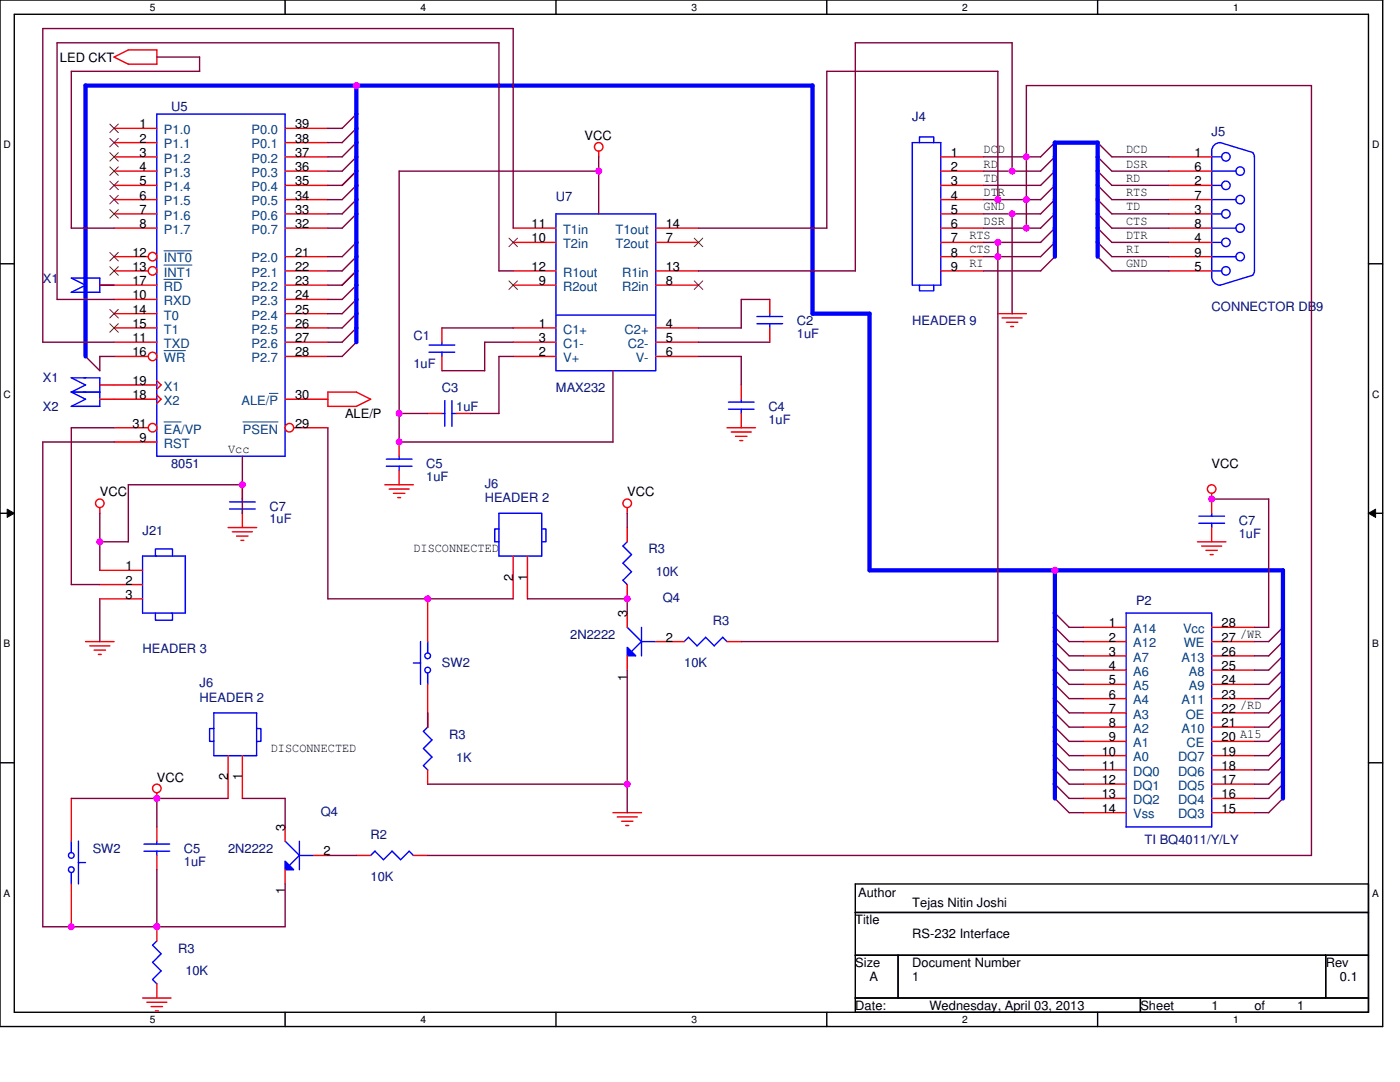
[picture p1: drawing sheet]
<svg xmlns="http://www.w3.org/2000/svg" width="279mm" height="216mm" viewBox="0 0 279 216" stroke-linecap="round" stroke-linejoin="round" font-family="sans-serif">
<path d="M0 0h276v204.8h-276zM2.9 2.9h270.2v199.1h-270.2z" fill="none" stroke="#000" stroke-width=".28"/>
<g fill="#fff">
<path d="M29.9 .3h1.1v2.3h-1.1z"/>
<path d="M29.9 202.3h1.1v2.2h-1.1z"/>
</g>
<path d="M56.9 0v2.9M56.9 202v2.8" fill="none" stroke="#000" stroke-width=".28"/>
<g fill="#fff">
<path d="M83.9 .3h1.2v2.3h-1.2z"/>
<path d="M83.9 202.3h1.2v2.2h-1.2z"/>
</g>
<path d="M111 0v2.9M111 202v2.8" fill="none" stroke="#000" stroke-width=".28"/>
<g fill="#fff">
<path d="M138 .3h1.1v2.3h-1.1z"/>
<path d="M138 202.3h1.1v2.2h-1.1z"/>
</g>
<path d="M165 0v2.9M165 202v2.8" fill="none" stroke="#000" stroke-width=".28"/>
<g fill="#fff">
<path d="M192 .3h1.2v2.3h-1.2z"/>
<path d="M192 202.3h1.2v2.2h-1.2z"/>
</g>
<path d="M219.1 0v2.9M219.1 202v2.8" fill="none" stroke="#000" stroke-width=".28"/>
<g fill="#fff">
<path d="M246.1 .3h1.1v2.3h-1.1z"/>
<path d="M246.1 202.3h1.1v2.2h-1.1z"/>
<path d="M.7 27.7h1.5v2.3h-1.5z"/>
<path d="M273.8 27.7h1.5v2.3h-1.5z"/>
<path d="M.7 77.5h1.5v2.3h-1.5z"/>
<path d="M273.8 77.5h1.5v2.3h-1.5z"/>
</g>
<path d="M0 52.6h2.9M273.1 52.6h2.9" fill="none" stroke="#000" stroke-width=".28"/>
<g fill="#fff">
<path d="M.7 127.3h1.4v2.3h-1.4z"/>
<path d="M273.8 127.3h1.4v2.3h-1.4z"/>
</g>
<path d="M0 102.4h2.9M273.1 102.4h2.9" fill="none" stroke="#000" stroke-width=".28"/>
<path d="M1.4 101.6l1.5 .8-1.5 .8zM273.1 102.4l1.4-.8v1.6z" fill="#000"/>
<path d="M1.4 101.6l1.5 .8-1.5 .8zM273.1 102.4l1.4-.8v1.6z" fill="none" stroke="#000" stroke-width=".2"/>
<g fill="#fff">
<path d="M.7 177.1h1.4v2.3h-1.4z"/>
<path d="M273.8 177.1h1.4v2.3h-1.4z"/>
</g>
<path d="M0 152.2h2.9M273.1 152.2h2.9M170.7 176.4h102.4v25.6h-102.4zM170.7 182.1h102.4M170.7 190.6h102.4M170.7 199.1h102.4M179.2 190.6v8.5M227.6 199.1v2.9M264.6 190.6v8.5" fill="none" stroke="#000" stroke-width=".28"/>
<g fill="none" stroke="#f00" stroke-width=".28">
<path d="M119.5 30.2v1.1M199.1 62.6h5.7M200 63.4h4M200.8 64.3h2.3M201.7 65.2h.6M76.8 96.7h5.7M77.7 97.6h4M78.5 98.4h2.3M79.4 99.3h.6M145.1 85.4h5.7M145.9 86.2h4M146.8 87.1h2.3"/>
<path d="M147.7 87.9h.5M241.8 98.4v4M19.9 101.3v1.1M45.5 105.3h5.7M46.4 106.1h4M47.2 107h2.3M48.1 107.8h.6M102.4 111v8.5M105.3 111v8.5M125.2 101.3v1.1M125.2 105.3v2.8M125.2 116.6v2.9"/>
<path d="M239 108.1h5.7M239.8 109h4M240.7 109.8h2.3M241.5 110.7h.6M241.8 105.3v2.8M17.1 128h5.7M17.9 128.9h4M18.8 129.7h2.3M19.6 130.6h.6M31.3 158.2v1.1M45.5 150.8v8.5M48.4 150.8v8.5"/>
<path d="M122.3 162.2h5.7M123.2 163h4M124 163.9h2.3M124.9 164.7h.6M28.5 199.1h5.7M29.3 200h4M30.2 200.8h2.2M31 201.7h.6"/>
<circle cx="119.5" cy="29.3" r=".85"/>
<circle cx="241.8" cy="97.6" r=".85"/>
<circle cx="19.9" cy="100.4" r=".85"/>
<circle cx="125.2" cy="100.4" r=".85"/>
<circle cx="31.3" cy="157.3" r=".85"/>
</g>
<path d="M99.6 105.5h-.9v2.6h.9M99.6 102.4h8.5v8.6h-8.5zM108.1 105.5h.9v2.6h-.9M125.2 108.1l-.9 .9 1.7 1.7-1.7 1.7 1.7 1.7M126 114.1l-1.7 1.7 .9 .8M239.3 104.4h5.1M239.3 103h5.1M241.8 102.4v.6M241.8 104.4v.9M42.7 145.4h-.9v2.5h.9M42.7 142.2h8.5v8.6h-8.5zM51.2 145.4h.9v2.5h-.9" fill="none" stroke="#00f" stroke-width=".28"/>
<path d="M56.9 171.8l1.7 1.7h-1.7z" fill-rule="evenodd" fill="#00f"/>
<g fill="none" stroke="#00f" stroke-width=".28">
<path d="M182.1 28.5h5.7v28.4h-5.7zM183.5 28.5v-1.2h2.8v1.2M241.8 39.8h4.9M241.8 34.1h4.9M241.8 30.2v25a1.71 1.71 0 0 0 1.7 1.7M241.8 30.2a1.7 1.7 0 0 1 1.7-1.7l6.6 1.9M241.8 37h2M241.8 31.3h2M250 30.5l.3 .8v22.8M17.1 56.9l-2.9 1.4h5.7v-2.8h-5.7l2.9 1.4M183.5 56.9v1.1h2.8v-1.1M241.8 51.2h4.9"/>
<path d="M241.8 45.5h4.9M241.8 54.1h2M241.8 48.4h2M241.8 42.7h2M250.1 54.9l-6.6 2M250.3 54.1l-.3 .8M14.2 78.2h5.7v2.9h-5.7l2.9-1.4zM85.6 70.3h5.2M85.6 68.9h5.2M88.2 68.3v.6M88.2 70.3v.8M147.9 79.7v.5"/>
<path d="M48.4 99.6v.6M77.1 93h5.1M77.1 91.6h5.1M79.7 91v.6M79.7 93v.9M145.4 81.7h5.1M145.4 80.2h5.1M147.9 81.6v.9M45.8 101.6h5.1M45.8 100.1h5.1M48.4 101.6v.8M82.5 132.3h1.4"/>
<path d="M83.9 128v8.6M85.4 128v2.3M85.4 134.3v2.3M136.6 128l.8-.8 1.7 1.7 1.7-1.7 1.7 1.7 1.7-1.7 .9 .8M84.5 152.8l.9 .8M84.5 149.4l1.7 1.7-1.7 1.7M84.5 145.9l1.7 1.7-1.7 1.8M85.4 145.1l-.9 .8M56.9 171.8l1.7 1.7h-1.7zM56.9 167.8l2.9 2.9M59.7 170.7l-2 2M59.7 167.8v5.7"/>
<path d="M59.7 170.7h2.9M31.3 187.8l-.9 .8 1.8 1.7M32.2 193.7l-1.8 1.7 .9 .9M32.2 190.3l-1.8 1.7 1.8 1.7"/>
<circle cx="244.7" cy="37" r=".85"/>
<circle cx="244.7" cy="31.3" r=".85"/>
<circle cx="247.5" cy="34.1" r=".85"/>
<circle cx="247.5" cy="39.8" r=".85"/>
<circle cx="244.7" cy="54.1" r=".85"/>
<circle cx="244.7" cy="42.7" r=".85"/>
<circle cx="244.7" cy="48.4" r=".85"/>
<circle cx="247.5" cy="45.5" r=".85"/>
<circle cx="247.5" cy="51.2" r=".85"/>
<circle cx="85.3" cy="133.7" r=".57"/>
<circle cx="85.3" cy="130.9" r=".57"/>
</g>
<g fill="none" stroke="#f00" stroke-width=".28">
<path d="M187.8 39.8h8.5M187.8 37h8.5M187.8 34.1h8.5M187.8 31.3h8.5M233.3 39.8h8.5M233.3 37h8.5M233.3 34.1h8.5M233.3 31.3h8.5M19.9 56.9h2.9M187.8 54.1h8.5M187.8 51.2h8.5M187.8 48.4h8.5"/>
<path d="M187.8 45.5h8.5M187.8 42.7h8.5M233.3 54.1h8.5M233.3 51.2h8.5M233.3 48.4h8.5M233.3 45.5h8.5M233.3 42.7h8.5M19.9 79.7h2.9M88.2 65.4v2.9M88.2 71.1v2.9M147.9 76.8v2.9M48.4 96.7v2.9"/>
<path d="M79.7 88.2v2.8M79.7 93.9v2.8M147.9 82.5v2.9M48.4 102.4v2.9M85.4 119.5v8.5M85.4 136.6v8.5M133.7 128h2.9M145.1 128h2.8M85.4 153.6v2.9M56.9 165v2.8M56.9 173.5v2.9M62.6 170.7h2.8"/>
<path d="M31.3 184.9v2.9M31.3 196.3v2.8"/>
</g>
<path d="M125.2 129.2l1.7 1.7h-1.7z" fill-rule="evenodd" fill="#00f"/>
<g fill="none" stroke="#00f" stroke-width=".28">
<path d="M31.3 22.8h25.6v68.2h-25.6zM111 42.7h19.9v31.3h-19.9zM17.1 76.8l-2.9 1.4h5.7v-2.8h-5.7l2.9 1.4M88.8 79.9v5.2M90.2 79.9v5.2M111 62.9h19.9M151.1 64.6h5.1M151.1 63.2h5.1M153.6 62.6v.6M153.6 64.6v.8M88.2 82.5h.6M90.2 82.5h.8"/>
<path d="M28.5 111h8.5v11.3h-8.5zM31.3 111h-.3v-1.5h3.4v1.5M31 122.3v1.5h3.4v-1.5h-.3M125.2 129.2l1.7 1.7h-1.7zM125.2 125.2l2.8 2.8M128 128l-2 2M128 125.2v5.7M128 128h2.9M224.7 122.3h17.1v42.7h-17.1zM14.2 167.8v2.3M14.2 174.1v2.3M15.6 172.1h1.5"/>
<path d="M15.7 167.8v8.6M28.7 169.8h5.2M28.7 168.4h5.2M31.3 167.8v.6M31.3 169.8v.9M74 170.7l.8-.9 1.7 1.8 1.7-1.8 1.8 1.8 1.7-1.8 .8 .9"/>
<circle cx="14.2" cy="170.7" r=".57"/>
<circle cx="14.2" cy="173.5" r=".57"/>
</g>
<g fill="none" stroke="#f00" stroke-width=".28">
<path d="M22.8 11.4l2.8-1.4h5.7v2.8h-5.7zM22.8 25.6h8.5M22.8 28.5h8.5M22.8 31.3h8.5M22.8 34.1h8.5M22.8 37h8.5M22.8 39.8h8.5M56.9 25.6h8.5M56.9 28.5h8.5M56.9 31.3h8.5M56.9 34.1h8.5M56.9 37h8.5"/>
<path d="M56.9 39.8h8.5M22.8 51.2h6.8M22.8 54.1h6.8M22.8 56.9h8.5M22.8 59.7h8.5M22.8 42.7h8.5M22.8 45.5h8.5M56.9 51.2h8.5M56.9 54.1h8.5M56.9 56.9h8.5M56.9 59.7h8.5M56.9 42.7h8.5"/>
<path d="M56.9 45.5h8.5M102.4 54.1h8.6M102.4 56.9h8.6M102.4 45.5h8.6M102.4 48.4h8.6M130.9 54.1h8.5M130.9 56.9h8.5M130.9 45.5h8.5M130.9 48.4h8.5M153.6 59.7v2.9M19.9 76.8h11.4M22.8 62.6h8.5"/>
<path d="M22.8 65.4h8.5M22.8 68.3h8.5M22.8 71.1h6.8M22.8 79.7h8.5M31.3 76l.9 .8-.9 .9M31.3 78.8l.9 .9-.9 .8M56.9 62.6h8.5M56.9 65.4h8.5M56.9 68.3h8.5M56.9 71.1h8.5M56.9 79.7h8.5M102.4 65.4h8.6"/>
<path d="M102.4 68.3h8.6M102.4 71.1h8.6M130.9 65.4h8.5M130.9 68.3h8.5M130.9 71.1h8.5M153.6 65.4v2.9M22.8 85.4h6.8M22.8 88.2h8.5M58.6 85.4h6.8M65.4 81.1h5.7M65.4 81.1v-2.9h5.7l2.9 1.5-2.9 1.4M85.4 82.5h2.8"/>
<path d="M91 82.5h2.9M19.9 113.8h8.6M19.9 116.6h8.6M19.9 119.5h8.6M125.2 122.3v2.9M125.2 130.9v2.8M130.9 128h2.8M216.2 128h8.5M216.2 125.2h8.5M216.2 130.9h8.5M216.2 133.7h8.5M216.2 136.6h8.5"/>
<path d="M216.2 139.4h8.5M241.8 128h8.5M241.8 125.2h8.5M241.8 130.9h8.5M241.8 133.7h8.5M241.8 136.6h8.5M241.8 139.4h8.5M14.2 159.3v8.5M216.2 142.2h8.5M216.2 145.1h8.5M216.2 147.9h8.5M216.2 150.8h8.5"/>
<path d="M216.2 153.6h8.5M216.2 156.5h8.5M216.2 159.3h8.5M241.8 142.2h8.5M241.8 145.1h8.5M241.8 147.9h8.5M241.8 150.8h8.5M241.8 153.6h8.5M241.8 156.5h8.5M241.8 159.3h8.5M14.2 176.4v8.5M31.3 165v2.8"/>
<path d="M31.3 170.7v2.8M71.1 170.7h2.9M82.5 170.7h2.9M216.2 162.2h8.5M241.8 162.2h8.5"/>
<circle cx="30.4" cy="54.1" r=".85"/>
<circle cx="30.4" cy="51.2" r=".85"/>
<circle cx="30.4" cy="71.1" r=".85"/>
<circle cx="30.4" cy="85.3" r=".85"/>
<circle cx="57.8" cy="85.3" r=".85"/>
</g>
<path d="M32.7 55.7h3.7M32.7 50.1h5.6M32.7 52.9h5.6M32.7 70h4.3M53.8 78.5h1.7M32.7 84.2h3.5M48.5 84.2h7" fill="none" stroke="#004080" stroke-width=".2"/>
<g fill="none" stroke="#804000" stroke-width=".2">
<path d="M21.9 24.8l1.7 1.7M21.9 27.6l1.7 1.7M21.9 30.4l1.7 1.8M21.9 33.3l1.7 1.7M21.9 36.1l1.7 1.7M21.9 39l1.7 1.7M23.6 24.8l-1.7 1.7M23.6 27.6l-1.7 1.7M23.6 30.4l-1.7 1.8M23.6 33.3l-1.7 1.7M23.6 36.1l-1.7 1.7M23.6 39l-1.7 1.7"/>
<path d="M21.9 41.8l1.7 1.7M21.9 50.4l1.7 1.7M21.9 53.2l1.7 1.7M23.6 41.8l-1.7 1.7M23.6 50.4l-1.7 1.7M23.6 53.2l-1.7 1.7M101.6 47.5l1.7 1.7M101.6 56.1l1.7 1.7M103.3 47.5l-1.7 1.7M103.3 56.1l-1.7 1.7M138.6 56.1l1.7 1.7M138.6 47.5l1.7 1.7"/>
<path d="M140.3 56.1l-1.8 1.7M140.3 47.5l-1.8 1.7M21.9 61.7l1.7 1.7M21.9 64.6l1.7 1.7M23.6 61.7l-1.7 1.7M23.6 64.6l-1.7 1.7"/>
</g>
<g fill="none" stroke="#800040" stroke-width=".28">
<path d="M31.3 11.4h8.5v2.8M39.8 14.2h-25.6v31.3h8.6M199.1 14.2v25.6M199.1 14.2h-34.1v31.3M202 8.5v25.7M202 8.5h-31.3v45.6M65.4 37h2.9M65.4 34.1h2.9M65.4 39.8h2.9M65.4 31.3h2.9M65.4 28.5h2.9M65.4 25.6h2.9"/>
<path d="M71.1 39.8l-2.8 2.9M71.1 37l-2.8 2.8M71.1 34.1l-2.8 2.9M71.1 31.3l-2.8 2.9M71.1 28.5l-2.8 2.8M71.1 25.6l-2.8 2.9M71.1 22.8l-2.8 2.8M119.5 31.3v11.4M119.5 34.1h-39.8v54.1h42.6v-14.2M196.3 37h11.4M196.3 39.8h11.4M210.5 34.1l-2.8 2.9"/>
<path d="M210.5 28.5l-2.8 2.8h-11.4M210.5 39.8l-2.8 2.9M210.5 37l-2.8 2.8M210.5 31.3l-2.8 2.9-11.4-.1M219 39.8l2.9 2.9h11.4M219 28.4l2.9 2.9h11.4M219 34.1l2.9 2.9h11.4M219 31.3l2.9 2.8h11.4M219 37l2.9 2.8h11.4M19.9 56.9h2.9M65.4 51.2h2.9M65.4 42.7h2.9"/>
<path d="M65.4 45.5h2.9M65.4 54.1h2.9M65.4 59.7h2.9M65.4 56.9h2.9M71.1 59.7l-2.8 2.9M71.1 56.9l-2.8 2.9M71.1 54.1l-2.8 2.8M71.1 51.2l-2.8 2.9M71.1 48.4l-2.8 2.8M71.1 42.7l-2.8 2.8M99.6 54.1v-45.6h-88.2v51.3l11.4-.1M99.6 54.1h2.8"/>
<path d="M102.4 45.5v-39.8h-93.9v62.6h14.3M139.4 45.5h25.6M139.4 54.1h31.3M153.6 59.7h-5.7v5.7h-8.5M196.3 51.2h11.4M196.3 42.7h11.4M196.3 45.5h11.4M196.3 54.1h11.4M196.3 48.4h11.4M199.1 48.4v79.6M202 42.7v19.9M204.8 45.5v-28.4h56.9v153.6h-176.4"/>
<path d="M210.5 51.2l-2.8 2.9M210.5 42.7l-2.8 2.8M210.5 45.5l-2.8 2.9M210.5 48.4l-2.8 2.8M219 51.2l2.9 2.9h11.4M219 42.7l2.9 2.8h11.4M219 48.4l2.9 2.8h11.4M219 45.5l2.9 2.9h11.4M17.1 71.1l2.8 2.9v-2.9M19.9 71.1h2.9M65.4 65.4h2.9M65.4 68.3h2.9"/>
<path d="M65.4 71.1h2.9M65.4 62.6h2.9M71.1 68.3l-2.8 2.8M71.1 65.4l-2.8 2.9M71.1 62.6l-2.8 2.8M88.2 65.4h14.2M102.4 68.3h-5.7v5.7h-8.5M102.4 71.1h-2.8v11.4h-5.7M139.4 68.3h14.2M139.4 71.1h8.5v5.7M22.8 85.4h-8.6v31.2h5.7M22.8 88.2h-14.3v96.7h48.4"/>
<path d="M48.4 91v11.4M48.4 96.7h-22.8v11.4h-5.7M65.4 85.4v34.1h37M79.7 82.5h5.7M241.8 99.6h11.4v25.6h-2.9M19.9 102.4v11.4M19.9 119.5v8.5M105.3 119.5h19.9v2.8M125.2 102.4v2.9M125.2 133.7v28.5M147.9 128h51.2M210.5 122.3l2.9 2.9h2.8"/>
<path d="M210.5 125.2l2.9 2.8h2.8M210.5 128l2.9 2.9h2.8M210.5 130.9l2.9 2.8h2.8M210.5 133.7l2.9 2.9h2.8M210.5 136.6l2.9 2.8h2.8M210.5 139.4l2.9 2.8h2.8M256 125.2l-2.8 2.8h-2.9M256 128l-2.8 2.9h-2.9M256 130.9l-2.8 2.8h-2.9M256 133.7l-2.8 2.9h-2.9M256 136.6l-2.8 2.8h-2.9M256 139.4l-2.8 2.9-2.9-.1"/>
<path d="M14.2 159.3h31.3M31.3 159.3v5.7M48.4 159.3h8.5M56.9 159.3v5.7M85.4 156.5h39.8M85.4 142.2v2.9M210.5 142.2l2.9 2.9h2.8M210.5 145.1l2.9 2.8h2.8M210.5 147.9l2.9 2.9h2.8M210.5 150.8l2.9 2.8h2.8M210.5 153.6l2.9 2.9h2.8M210.5 156.5l2.9 2.8h2.8"/>
<path d="M210.5 159.3l2.9 2.9h2.8M256 142.2l-2.8 2.9h-2.9M256 145.1l-2.8 2.8h-2.9M256 147.9l-2.8 2.9h-2.9M256 150.8l-2.8 2.8h-2.9M256 153.6l-2.8 2.9h-2.9M256 156.5l-2.8 2.8h-2.9M256 159.3l-2.8 2.9h-2.9M31.3 173.5v11.4M56.9 176.4v8.5M65.4 170.7h5.7"/>
</g>
<path d="M71.1 17.1v51.2M210.5 51.2v-22.7h8.6v22.7M17.1 71.1v-54h145.1v45.5h11.3v51.2h82.5v45.5M210.5 113.8v45.5" fill="none" stroke="#00f" stroke-width=".85"/>
<circle cx="204.8" cy="31.3" r=".57" fill="#f0f"/>
<circle cx="204.8" cy="31.3" r=".57" fill="none" stroke="#f0f" stroke-width=".28"/>
<circle cx="79.7" cy="88.2" r=".57" fill="#f0f"/>
<circle cx="79.7" cy="88.2" r=".57" fill="none" stroke="#f0f" stroke-width=".28"/>
<circle cx="199.1" cy="39.8" r=".57" fill="#f0f"/>
<circle cx="199.1" cy="39.8" r=".57" fill="none" stroke="#f0f" stroke-width=".28"/>
<circle cx="204.8" cy="39.8" r=".57" fill="#f0f"/>
<circle cx="204.8" cy="39.8" r=".57" fill="none" stroke="#f0f" stroke-width=".28"/>
<circle cx="202" cy="42.7" r=".57" fill="#f0f"/>
<circle cx="202" cy="42.7" r=".57" fill="none" stroke="#f0f" stroke-width=".28"/>
<circle cx="119.5" cy="34.1" r=".57" fill="#f0f"/>
<circle cx="119.5" cy="34.1" r=".57" fill="none" stroke="#f0f" stroke-width=".28"/>
<circle cx="204.8" cy="45.5" r=".57" fill="#f0f"/>
<circle cx="204.8" cy="45.5" r=".57" fill="none" stroke="#f0f" stroke-width=".28"/>
<circle cx="79.7" cy="82.5" r=".57" fill="#f0f"/>
<circle cx="79.7" cy="82.5" r=".57" fill="none" stroke="#f0f" stroke-width=".28"/>
<circle cx="125.2" cy="119.5" r=".57" fill="#f0f"/>
<circle cx="125.2" cy="119.5" r=".57" fill="none" stroke="#f0f" stroke-width=".28"/>
<circle cx="125.2" cy="156.5" r=".57" fill="#f0f"/>
<circle cx="125.2" cy="156.5" r=".57" fill="none" stroke="#f0f" stroke-width=".28"/>
<circle cx="85.3" cy="119.5" r=".57" fill="#f0f"/>
<circle cx="85.3" cy="119.5" r=".57" fill="none" stroke="#f0f" stroke-width=".28"/>
<circle cx="31.3" cy="159.3" r=".57" fill="#f0f"/>
<circle cx="31.3" cy="159.3" r=".57" fill="none" stroke="#f0f" stroke-width=".28"/>
<circle cx="31.3" cy="184.9" r=".57" fill="#f0f"/>
<circle cx="31.3" cy="184.9" r=".57" fill="none" stroke="#f0f" stroke-width=".28"/>
<circle cx="14.2" cy="184.9" r=".57" fill="#f0f"/>
<circle cx="14.2" cy="184.9" r=".57" fill="none" stroke="#f0f" stroke-width=".28"/>
<circle cx="31.3" cy="184.9" r=".57" fill="#f0f"/>
<circle cx="31.3" cy="184.9" r=".57" fill="none" stroke="#f0f" stroke-width=".28"/>
<circle cx="199.1" cy="48.4" r=".57" fill="#f0f"/>
<circle cx="199.1" cy="48.4" r=".57" fill="none" stroke="#f0f" stroke-width=".28"/>
<circle cx="199.1" cy="51.2" r=".57" fill="#f0f"/>
<circle cx="199.1" cy="51.2" r=".57" fill="none" stroke="#f0f" stroke-width=".28"/>
<circle cx="202" cy="34.1" r=".57" fill="#f0f"/>
<circle cx="202" cy="34.1" r=".57" fill="none" stroke="#f0f" stroke-width=".28"/>
<circle cx="19.9" cy="108.1" r=".57" fill="#f0f"/>
<circle cx="19.9" cy="108.1" r=".57" fill="none" stroke="#f0f" stroke-width=".28"/>
<circle cx="241.8" cy="99.6" r=".57" fill="#f0f"/>
<circle cx="241.8" cy="99.6" r=".57" fill="none" stroke="#f0f" stroke-width=".28"/>
<circle cx="48.4" cy="96.7" r=".57" fill="#f0f"/>
<circle cx="48.4" cy="96.7" r=".57" fill="none" stroke="#f0f" stroke-width=".28"/>
<circle cx="71.1" cy="17.1" r=".57" fill="#f0f"/>
<circle cx="71.1" cy="17.1" r=".57" fill="none" stroke="#f0f" stroke-width=".28"/>
<circle cx="210.5" cy="113.8" r=".57" fill="#f0f"/>
<circle cx="210.5" cy="113.8" r=".57" fill="none" stroke="#f0f" stroke-width=".28"/>
<g font-size="2.6">
<text x="12" y="12.3">LED CKT</text>
<text x="27.9" y="25.6">1</text>
<text x="27.9" y="28.4">2</text>
<text x="58.9" y="25.6">39</text>
<text x="58.9" y="28.4">38</text>
<text x="116.6" y="27.9">VCC</text>
<text x="27.9" y="31.3">3</text>
<text x="27.9" y="34.1">4</text>
<text x="58.9" y="31.3">37</text>
<text x="58.9" y="34.1">36</text>
<text x="189.8" y="31.3">1</text>
<text x="189.8" y="34.1">2</text>
<text x="196.3" y="33.4">RD</text>
<text x="196.3" y="30.6">DCD</text>
<text x="224.7" y="33.4">DSR</text>
<text x="224.7" y="30.6">DCD</text>
<text x="238.4" y="34.1">6</text>
<text x="238.4" y="31.3">1</text>
<text x="27.9" y="37">5</text>
<text x="27.9" y="39.8">6</text>
<text x="58.9" y="37">35</text>
<text x="58.9" y="39.8">34</text>
<text x="189.8" y="37">3</text>
<text x="189.8" y="39.8">4</text>
<text x="196.3" y="36.3">TD</text>
<text x="196.3" y="42">GND</text>
<text x="196.3" y="39.1">DTR</text>
<text x="224.7" y="42">TD</text>
<text x="224.7" y="36.3">RD</text>
<text x="224.7" y="39.1">RTS</text>
<text x="238.4" y="39.8">7</text>
<text x="238.4" y="37">2</text>
<text x="27.9" y="42.7">7</text>
<text x="27.9" y="45.5">8</text>
<text x="58.9" y="42.7">33</text>
<text x="58.9" y="45.5">32</text>
<text x="106.1" y="45.5">11</text>
<text x="132.9" y="45.5">14</text>
<text x="189.8" y="42.7">5</text>
<text x="189.8" y="45.5">6</text>
<text x="193.5" y="47.7">RTS</text>
<text x="196.3" y="44.8">DSR</text>
<text x="224.7" y="44.8">CTS</text>
<text x="224.7" y="47.7">DTR</text>
<text x="238.4" y="45.5">8</text>
<text x="238.4" y="42.7">3</text>
<text x="26.4" y="51.2">12</text>
<text x="58.9" y="51.2">21</text>
<text x="106.1" y="48.4">10</text>
<text x="132.9" y="48.4">7</text>
<text x="189.8" y="48.4">7</text>
<text x="189.8" y="51.2">8</text>
<text x="193.5" y="53.3">RI</text>
<text x="193.5" y="50.5">CTS</text>
<text x="224.7" y="53.3">GND</text>
<text x="224.7" y="50.5">RI</text>
<text x="238.4" y="51.2">9</text>
<text x="238.4" y="48.4">4</text>
<text x="26.4" y="56.9">17</text>
<text x="26.4" y="59.7">10</text>
<text x="26.4" y="54.1">13</text>
<text x="58.9" y="54.1">22</text>
<text x="58.9" y="56.9">23</text>
<text x="58.9" y="59.7">24</text>
<text x="106.1" y="54.1">12</text>
<text x="107.5" y="56.9">9</text>
<text x="132.9" y="54.1">13</text>
<text x="132.9" y="56.9">8</text>
<text x="189.8" y="54.1">9</text>
<text x="238.4" y="54.1">5</text>
<text x="26.4" y="62.6">14</text>
<text x="26.4" y="65.4">15</text>
<text x="58.9" y="62.6">25</text>
<text x="58.9" y="65.4">26</text>
<text x="107.5" y="65.4">1</text>
<text x="132.9" y="65.4">4</text>
<text x="26.4" y="71.1">16</text>
<text x="26.4" y="68.3">11</text>
<text x="58.9" y="68.3">27</text>
<text x="58.9" y="71.1">28</text>
<text x="107.5" y="71.1">2</text>
<text x="107.5" y="68.3">3</text>
<text x="132.9" y="71.1">6</text>
<text x="132.9" y="68.3">5</text>
<text x="26.4" y="76.8">19</text>
<text x="26.4" y="79.7">18</text>
<text x="58.9" y="79.7">30</text>
<text x="68.9" y="83.4">ALE/P</text>
<text x="26.4" y="85.3">31</text>
<text x="27.9" y="88.2">9</text>
<text x="58.9" y="85.3">29</text>
<text x="45.5" y="90.3">Vcc</text>
<text x="241.8" y="93.4">VCC</text>
<text x="19.9" y="99">VCC</text>
<text x="125.2" y="99">VCC</text>
<text x="25" y="113.8">1</text>
<text x="82.5" y="110.2">DISCONNECTED</text>
<text x="25" y="116.6">2</text>
<text x="25" y="119.5">3</text>
<text x="102.4" y="115.9" transform="rotate(-90 102.4 115.9)">2</text>
<text x="105.3" y="115.9" transform="rotate(-90 105.3 115.9)">1</text>
<text x="125.2" y="123.2" transform="rotate(-90 125.2 123.2)">3</text>
<text x="221.3" y="125.2">1</text>
<text x="243.8" y="125.2">28</text>
<text x="132.9" y="128">2</text>
<text x="221.3" y="128">2</text>
<text x="221.3" y="130.9">3</text>
<text x="243.8" y="128">27</text>
<text x="243.8" y="130.9">26</text>
<text x="247.5" y="127.3">/WR</text>
<text x="125.2" y="135.8" transform="rotate(-90 125.2 135.8)">1</text>
<text x="221.3" y="133.7">4</text>
<text x="221.3" y="136.6">5</text>
<text x="243.8" y="133.7">25</text>
<text x="243.8" y="136.6">24</text>
<text x="221.3" y="139.4">6</text>
<text x="221.3" y="142.2">7</text>
<text x="243.8" y="139.4">23</text>
<text x="243.8" y="142.2">22</text>
<text x="247.5" y="141.5">/RD</text>
<text x="221.3" y="145.1">8</text>
<text x="221.3" y="147.9">9</text>
<text x="243.8" y="145.1">21</text>
<text x="243.8" y="147.9">20</text>
<text x="247.5" y="147.2">A15</text>
<text x="31.3" y="155.9">VCC</text>
<text x="45.5" y="155.7" transform="rotate(-90 45.5 155.7)">2</text>
<text x="48.4" y="155.7" transform="rotate(-90 48.4 155.7)">1</text>
<text x="54.1" y="150.1">DISCONNECTED</text>
<text x="219.9" y="150.8">10</text>
<text x="219.9" y="153.6">11</text>
<text x="243.8" y="150.8">19</text>
<text x="243.8" y="153.6">18</text>
<text x="219.9" y="156.5">12</text>
<text x="219.9" y="159.3">13</text>
<text x="243.8" y="156.5">17</text>
<text x="243.8" y="159.3">16</text>
<text x="56.9" y="165.9" transform="rotate(-90 56.9 165.9)">3</text>
<text x="219.9" y="162.2">14</text>
<text x="243.8" y="162.2">15</text>
<text x="64.6" y="170.7">2</text>
<text x="56.9" y="178.5" transform="rotate(-90 56.9 178.5)">1</text>
<text x="171.3" y="179">Author</text>
<text x="170.7" y="184.4">Title</text>
<text x="182.1" y="181">Tejas Nitin Joshi</text>
<text x="182.1" y="187.2">RS-232 Interface</text>
<text x="170.7" y="192.9">Size</text>
<text x="173.5" y="195.8">A</text>
<text x="182.1" y="195.8">1</text>
<text x="182.1" y="192.9">Document Number</text>
<text x="264.6" y="192.9">Rev</text>
<text x="267.4" y="195.8">0.1</text>
<text x="170.7" y="201.5">Date:</text>
<text x="185.5" y="201.5">Wednesday, April 03, 2013</text>
<text x="227.6" y="201.5">Sheet</text>
<text x="241.8" y="201.5">1</text>
<text x="250.3" y="201.5">of</text>
<text x="258.9" y="201.5">1</text>
</g>
<g font-size="2.6" fill="#000080">
<text x="34.1" y="22.2">U5</text>
<text x="182.1" y="24.2">J4</text>
<text x="241.8" y="27.1">J5</text>
<text x="111" y="40.2">U7</text>
<text x="8.5" y="56.4">X1</text>
<text x="159" y="64.9">C2</text>
<text x="182.1" y="64.9">HEADER 9</text>
<text x="241.8" y="62.1">CONNECTOR DB9</text>
<text x="82.5" y="67.8">C1</text>
<text x="159" y="67.5">1uF</text>
<text x="8.5" y="76.3">X1</text>
<text x="82.5" y="73.4">1uF</text>
<text x="8.5" y="82">X2</text>
<text x="88.2" y="78.3">C3</text>
<text x="91" y="82">1uF</text>
<text x="111" y="78.3">MAX232</text>
<text x="153.3" y="82">C4</text>
<text x="153.3" y="84.5">1uF</text>
<text x="34.1" y="93.4">8051</text>
<text x="85.1" y="95.9">1uF</text>
<text x="85.1" y="93.4">C5</text>
<text x="53.8" y="101.9">C7</text>
<text x="96.7" y="97.3">J6</text>
<text x="96.7" y="100.2">HEADER 2</text>
<text x="28.5" y="106.7">J21</text>
<text x="53.8" y="104.5">1uF</text>
<text x="247.2" y="107.3">1uF</text>
<text x="247.2" y="104.7">C7</text>
<text x="129.4" y="110.4">R3</text>
<text x="130.9" y="115">10K</text>
<text x="132.3" y="120.1">Q4</text>
<text x="142.2" y="124.7">R3</text>
<text x="226.7" y="120.7">P2</text>
<text x="28.5" y="130.3">HEADER 3</text>
<text x="113.8" y="127.5">2N2222</text>
<text x="39.8" y="137.2">J6</text>
<text x="88.2" y="133.2">SW2</text>
<text x="136.6" y="133.2">10K</text>
<text x="39.8" y="140">HEADER 2</text>
<text x="89.6" y="147.4">R3</text>
<text x="91" y="152">1K</text>
<text x="64" y="162.8">Q4</text>
<text x="74" y="167.3">R2</text>
<text x="18.5" y="170.2">SW2</text>
<text x="36.7" y="172.7">1uF</text>
<text x="36.7" y="170.2">C5</text>
<text x="45.5" y="170.2">2N2222</text>
<text x="228.4" y="168.5">TI BQ4011/Y/LY</text>
<text x="74" y="175.9">10K</text>
<text x="35.6" y="190.1">R3</text>
<text x="37" y="194.6">10K</text>
</g>
<g font-size="2.6" fill="#004080">
<text x="32.7" y="26.8">P1.0</text>
<text x="32.7" y="29.6">P1.1</text>
<text x="50.2" y="26.8">P0.0</text>
<text x="50.2" y="29.6">P0.1</text>
<text x="32.7" y="32.5">P1.2</text>
<text x="32.7" y="35.3">P1.3</text>
<text x="50.2" y="32.5">P0.2</text>
<text x="50.2" y="35.3">P0.3</text>
<text x="32.7" y="38.2">P1.4</text>
<text x="32.7" y="41">P1.5</text>
<text x="50.2" y="38.2">P0.4</text>
<text x="50.2" y="41">P0.5</text>
<text x="32.7" y="43.8">P1.6</text>
<text x="32.7" y="46.7">P1.7</text>
<text x="50.2" y="43.8">P0.6</text>
<text x="50.2" y="46.7">P0.7</text>
<text x="112.4" y="46.7">T1in</text>
<text x="122.8" y="46.7">T1out</text>
<text x="32.7" y="52.4">INT0</text>
<text x="50.2" y="52.4">P2.0</text>
<text x="112.4" y="49.5">T2in</text>
<text x="122.8" y="49.5">T2out</text>
<text x="32.7" y="55.2">INT1</text>
<text x="32.7" y="58.1">RD</text>
<text x="50.2" y="55.2">P2.1</text>
<text x="50.2" y="58.1">P2.2</text>
<text x="112.4" y="55.2">R1out</text>
<text x="112.4" y="58.1">R2out</text>
<text x="124.1" y="55.2">R1in</text>
<text x="124.1" y="58.1">R2in</text>
<text x="32.7" y="60.9">RXD</text>
<text x="32.7" y="63.8">T0</text>
<text x="50.2" y="60.9">P2.3</text>
<text x="50.2" y="63.8">P2.4</text>
<text x="32.7" y="69.4">TXD</text>
<text x="32.7" y="66.6">T1</text>
<text x="50.2" y="66.6">P2.5</text>
<text x="50.2" y="69.4">P2.6</text>
<text x="112.4" y="66.6">C1+</text>
<text x="112.4" y="69.4">C1-</text>
<text x="124.6" y="66.6">C2+</text>
<text x="125.3" y="69.4">C2-</text>
<text x="32.7" y="72.3">WR</text>
<text x="32.7" y="78">X1</text>
<text x="50.2" y="72.3">P2.7</text>
<text x="112.4" y="72.3">V+</text>
<text x="126.9" y="72.3">V-</text>
<text x="32.7" y="80.8">X2</text>
<text x="48.2" y="80.8">ALE/P</text>
<text x="32.7" y="86.5">EA/VP</text>
<text x="32.7" y="89.4">RST</text>
<text x="48.5" y="86.5">PSEN</text>
<text x="226.2" y="126.3">A14</text>
<text x="226.2" y="129.2">A12</text>
<text x="236.1" y="126.3">Vcc</text>
<text x="236.2" y="129.2">WE</text>
<text x="226.2" y="132">A7</text>
<text x="226.2" y="134.9">A6</text>
<text x="226.2" y="137.7">A5</text>
<text x="235.8" y="132">A13</text>
<text x="237.2" y="134.9">A8</text>
<text x="237.2" y="137.7">A9</text>
<text x="226.2" y="140.6">A4</text>
<text x="226.2" y="143.4">A3</text>
<text x="235.8" y="140.6">A11</text>
<text x="236.7" y="143.4">OE</text>
<text x="226.2" y="146.3">A2</text>
<text x="226.2" y="149.1">A1</text>
<text x="235.8" y="146.3">A10</text>
<text x="236.8" y="149.1">CE</text>
<text x="226.2" y="151.9">A0</text>
<text x="226.2" y="154.8">DQ0</text>
<text x="235.1" y="151.9">DQ7</text>
<text x="235.1" y="154.8">DQ6</text>
<text x="226.2" y="157.6">DQ1</text>
<text x="226.2" y="160.5">DQ2</text>
<text x="235.1" y="157.6">DQ5</text>
<text x="235.1" y="160.5">DQ4</text>
<text x="226.2" y="163.3">Vss</text>
<text x="235.1" y="163.3">DQ3</text>
</g>
<g font-size="2">
<text x="29.9" y="2.1">5</text>
<text x="83.9" y="2.1">4</text>
<text x="138" y="2.1">3</text>
<text x="192" y="2.1">2</text>
<text x="246.1" y="2.1">1</text>
<text x=".7" y="29.6">D</text>
<text x="273.8" y="29.6">D</text>
<text x=".7" y="79.4">C</text>
<text x="273.8" y="79.4">C</text>
<text x=".7" y="129.2">B</text>
<text x="273.8" y="129.2">B</text>
<text x=".7" y="178.9">A</text>
<text x="273.8" y="178.9">A</text>
<text x="29.9" y="204.1">5</text>
<text x="83.9" y="204.1">4</text>
<text x="138" y="204.1">3</text>
<text x="192" y="204.1">2</text>
<text x="246.1" y="204.1">1</text>
</g>
</svg>
